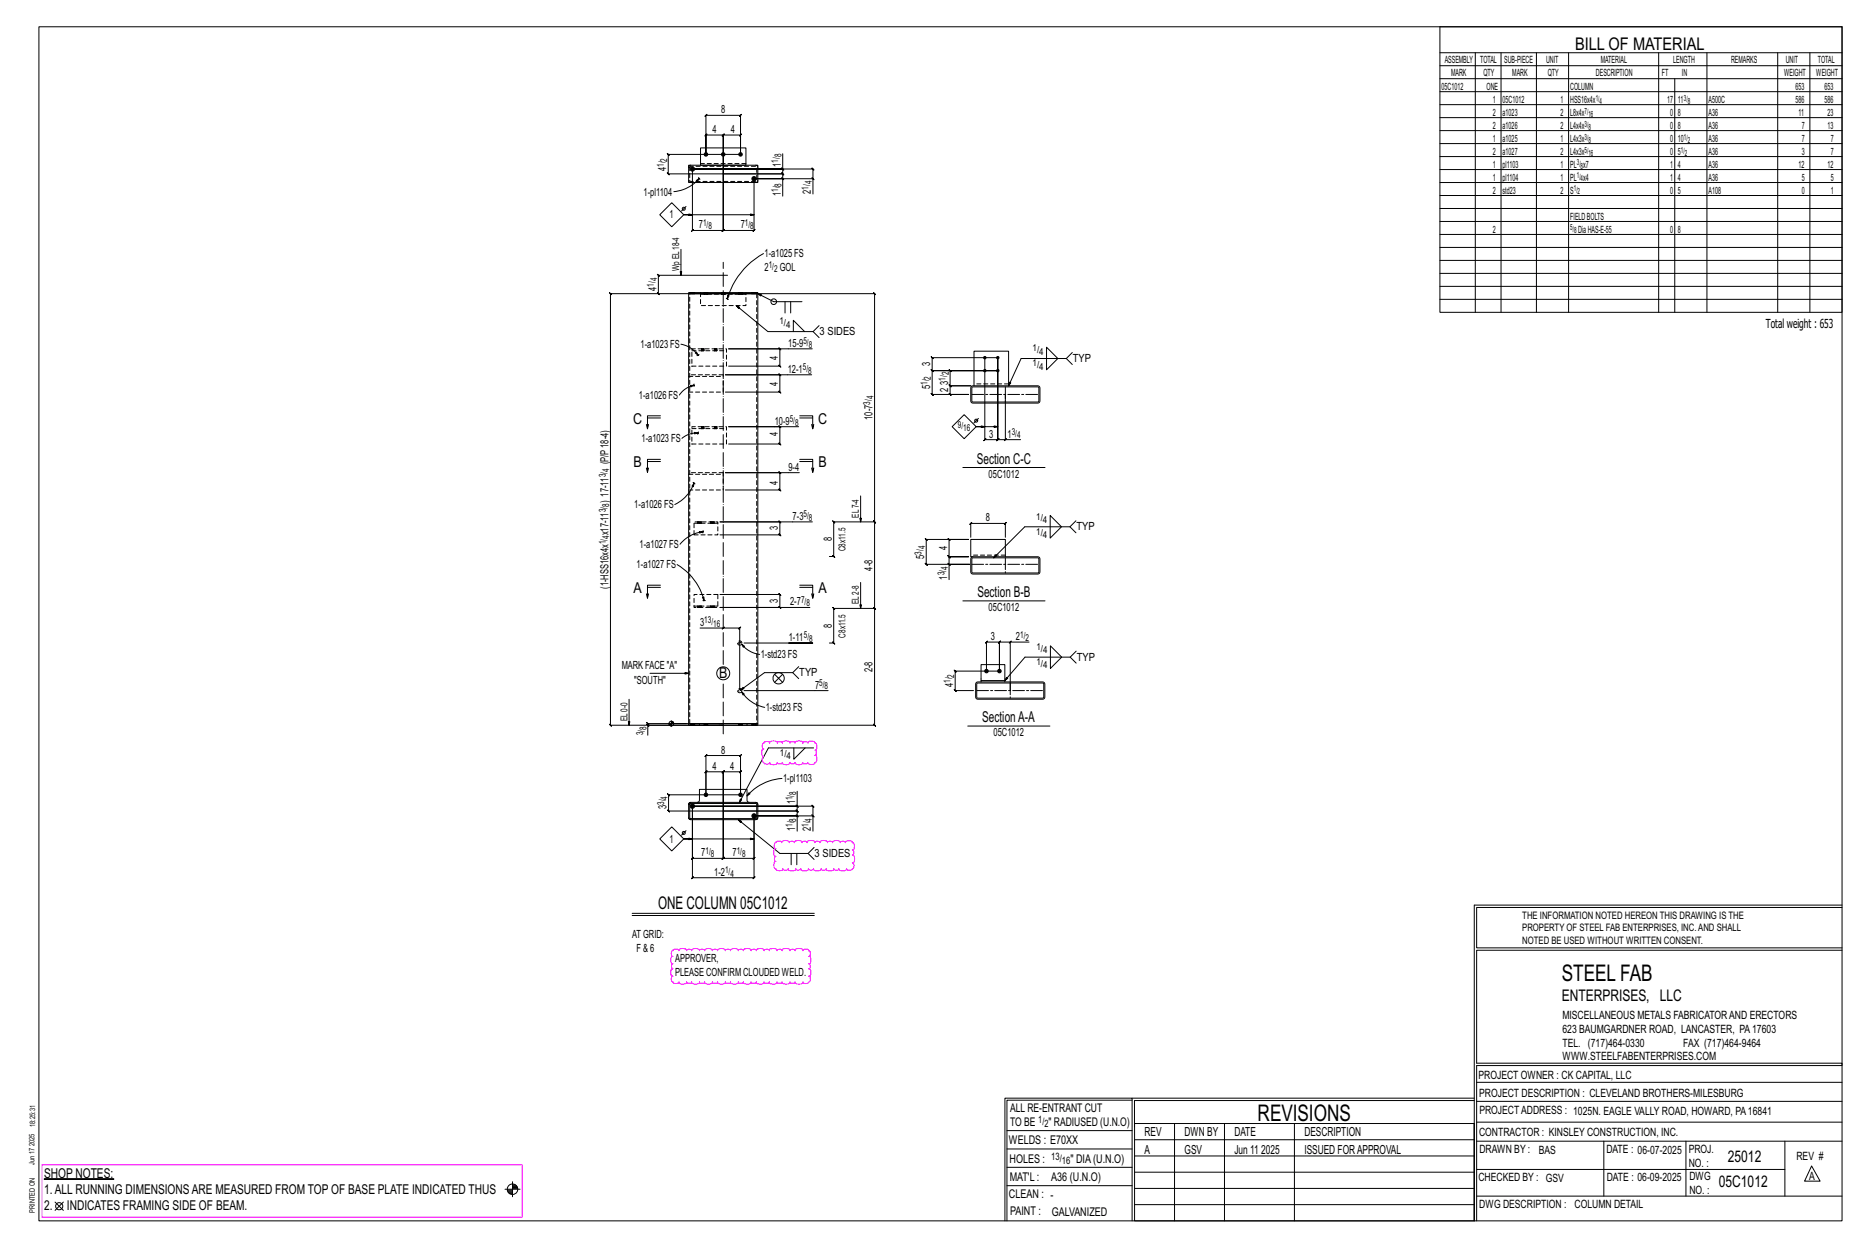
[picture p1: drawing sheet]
<svg xmlns="http://www.w3.org/2000/svg" width="914mm" height="610mm" viewBox="0 0 914 610" stroke-linecap="round" stroke-linejoin="round" font-family="sans-serif">
<g fill="#000" stroke="#000" stroke-width=".49">
<path d="M22 577h34z"/>
<circle cx="346" cy="76" r=".9"/>
<circle cx="354" cy="76" r=".9"/>
<circle cx="362" cy="76" r=".9"/>
<circle cx="339" cy="83" r="1.1"/>
<circle cx="369" cy="87" r="1.1"/>
<circle cx="482" cy="175" r=".6"/>
<circle cx="488" cy="175" r=".6"/>
<circle cx="482" cy="181" r=".6"/>
<circle cx="488" cy="181" r=".6"/>
<circle cx="483" cy="328" r=".9"/>
<circle cx="489" cy="328" r=".9"/>
<circle cx="339" cy="394" r="1.1"/>
<circle cx="346" cy="389" r=".9"/>
<circle cx="362" cy="389" r=".9"/>
<circle cx="369" cy="399" r="1.1"/>
</g>
<g fill="none" stroke="#000" stroke-width=".49">
<path d="M19 13h883v584h-883zM705 13h197v140h-197zM705 26h197M705 32h197M705 39h197M722 26v127M735 26v127M752 26v127M768 26v127M812 26v127M820 39v114M836 26v127"/>
<path d="M870 26v127M886 26v127M705 45h197M705 51h197M705 58h197M343 72h22v9h-22zM362 76v-10h1l-1 1v-1h-8h1l-1 1v-1v19v-19h1l-1 1v-1h-8l-1 1 1-1v10v-20l-1 1 1-1h16v1l1-1h-1v20h-35v-1l1 1h-1v9l1 1-1-1h27M383 75v8h-44h59l-1-1 1 1v4M705 64h197M705 70h197M705 77h197M337 81h34v8h-34z"/>
<path d="M339 83v30h-1l1-1v1h15l1-1-1 1v-28v28l1-1-1 1h15l1-1-1 1v-26M341 88l1-1-1 2zM342 87h.1M342 87a18 18 0 0 1-12 7M342 87l1 1M354 85h29l1 1-1-1v2M383 87l1 1zM383 82l1 1zM383 83v2l1 1-1-1h-29M397 87l1 1zM398 95v-8h-29h14v9M705 83h197"/>
<path d="M705 89h197M705 96h197M323 105l6-6 6 6-6 6zM336 101l-2 2M339 105h-4h34M705 102h197M705 108h197M705 115h197M333 122v13M356 135h-34v-1l1 1h-1v9M374 124a37 37 0 0 0-18 22M705 121h197"/>
<path d="M705 127h197M705 134h197M322 143l1 1zM337 143h34v1h-34zM337 144v211h34v-1M338 143h.1M338 144h.1M338 144h32M340 143h.1M340 144h.1M345 143h.1M345 144h.1"/>
<path d="M346 143h.1M346 144h.1M352 144h76v-1l1 1h-1v111M353 143h.1M353 144h.1M354 144h-55l-1-1 1 1v211l-1-1 1 1h55h-37v5M355 143h.1M355 144h.1M356 146h.1M356 146l1 1M356 144l1 1-1 1zM360 149l16 13h22l3-3"/>
<path d="M362 143h.1M362 144h.1M363 143h.1M363 144h.1M368 143h.1M368 144h.1M370 143h.1M370 144h.1M384 148v5M387 148v5M393 148h-14l-8-4h2l-1 1-1-1v210h-34M705 140h197"/>
<path d="M705 146h197M333 168a13 13 0 0 1 9 6M340 173l1-1 1 2zM342 174h-1M342 174h.1M343 171h.1M343 172h.1M345 171h.1M345 172h.1M350 171h.1M350 172h.1M351 171h.1"/>
<path d="M351 172h.1M388 162v-5l6 5M398 171h-41h25l-1-1 1 1v8h-1l1 1v-1h-25M398 162l3 3M482 175v40v1l1-1h-1h6v1l1-1h-1v-40v40v1l1-1h-1h4M488 175h-32v-1l1 1h-1v6l1 1-1-1h32h-23l1 1-1-1v8v-1l1 1h-1h10h-10v-1l1 1h-1v4v-1l1 1h-1h9h-18h1l-1-1v1v-12l1 1-1-1h32M512 170l6 5-6 6zM522 175l3 3M525 172l-3 3h-22l-6 14v-2h1l-1 2v-17h-17v17M338 189l2-1-2 1zM340 188a11 11 0 0 0-7 5M340 188v1"/>
<path d="M340 188h.1M397 183h-42h27h-1l1 1v-1v9l-1-1 1 1h-27M476 189h32l1 1v7h-1h-32l-1-1zM476 189h32v7l-32 1zM492 193v22h8M316 208l1 2M317 204h6M323 203h-6v7v-2M340 212h2h-2zM342 212a11 11 0 0 0-8 2M342 212h.1M342 211v1"/>
<path d="M343 209h.1M343 210h.1M345 209h.1M345 210h.1M350 209h.1M350 210h.1M351 209h.1M351 210h.1M391 209h-34h25l-1-1 1 1v8h-1l1 1v-1h-25M391 203h7v7v-2M391 204h7M397 208l1 2"/>
<path d="M472 203l6 6-6 6-6-6zM479 205l-2 2M482 209h-4h10M492 215h1l-1 1zM316 229l1 2M317 226h6M323 225h-6v6v-2M339 236h1M340 236l-1 2zM340 236a18 18 0 0 1-10 11M340 236v1M391 231h-36h27h-1l1 1v-1v9l-1-1 1 1h-27"/>
<path d="M391 225h7v6v-2M391 226h7M397 229l1 2M471 229h41M342 255h.1M342 256h.1M343 255h.1M343 256h.1M344 260h.1M348 255h.1M348 256h.1M350 255h.1"/>
<path d="M350 256h.1M398 255h-46h30h-1l1 1v-1v7l-1-1 1 1h-30M421 243v12M428 255l1 1zM514 252l6 6-6 5zM524 258l3 3M527 255l-3 3h-22l-16 15M331 276a29 29 0 0 1 14 18M342 260h2l-2 1zM344 260a17 17 0 0 0-11 6M344 260v1M406 272l3 1-1-1v-17l1 1-1-1h20l1 1-1-1v43"/>
<path d="M464 276l1 1zM465 276v-4v1l-1-1h1h9h-9v1l-1-1h1v-8l-1-1 1 1h9h-21v-1l1 1h-1v12l1 1-1-1h22h-10v8M475 263v-7v1l1-1h-1h17v1l1-1h-1v7M476 273l32-1 1 1v7l-1 1h-32l-1-1zM476 273h32v7h-32zM476 272h-1v-8h17v8M316 291l1 2M317 287h6M323 286h-6v7v-2M342 297h.1M343 297h.1M344 292h1v2z"/>
<path d="M344 294h1M345 294h.1M348 297h.1M350 297h.1M352 291h30l-1-1 1 1v6h-1l1 1v-1h-30h44M391 286h7v7v-2M391 287h7M397 291l1 2M421 285v13M428 297l1 1zM471 294h41M343 307h11v1l1-1h-1h8v1l1-1h-1v30"/>
<path d="M363 315l1 1v1zM363 315a13 13 0 0 0 9 5M364 315h34h-12M406 315h3l-1-1v1v-17h1l-1-1v1h20v-1l1 1h-1v57v-1l1 1h-1h-76M494 315l1-1zM495 314h-6h1l-1 1v-1v14M504 314h-9v24M514 316l6 6-6 5zM527 319l-3 3h-22l-10 11 1-2v1l-1 1v-8h-12v8M318 329h19M363 338l1 2zM363 338a18 18 0 0 0 11 8"/>
<path d="M364 338h41M379 330l2 2 2-2M379 334l2-2 2 2M388 329l3 3M391 326l-3 3h-14l-11 9M478 334h33v1v6l-1 1h-32v-1zM478 334h33v7l-33 1zM480 334v-1h12v1M483 328v-14l-1 1 1-1h6v1l1-1h-1v14M489 328h-21h-1l1 1v-1v10l-1-1 1 1h9M524 322l3 2M308 342v13"/>
<path d="M317 354l1 1zM327 354h9M327 354h2M328 354h1M328 355h1M329 353v2M329 354h1M329 353h1M329 353h.1M338 354h.1M338 355h.1M338 355v-1h32v1"/>
<path d="M340 354h.1M340 355h.1M345 354h.1M345 355h.1M346 354h.1M346 355h.1M354 354h-37l1 1-1-1v1M362 354h.1M362 355h.1M363 354h.1M363 355h.1M368 354h.1"/>
<path d="M368 355h.1M370 354h.1M370 355h.1M474 355h40M389 366v5l5-5M398 366h-22l-14 27M337 393h.1M337 393h33l1 1v6l-1 1h-32l-1-1zM338 393h.1M338 393h32v7h-32zM339 394v26h-1l1-1v1h15l1-1-1 1v-23v23l1-1-1 1h15l1-1-1 1v-21v30h1l-1 1v-1h-30l-1 1 1-1zM341 393l1-2v-5h24v5l1 2"/>
<path d="M354 397h36v-1l1 1h-1v2M362 389v-19l1-1-1 1h-16v-1l-1 1h1v19v-11h-1l1-1v1h8l1-1-1 1v19v-19l1-1-1 1h8l1-1-1 1v11h-35v-1l1 1h-1v8v-1l1 1h-1h27M367 388l-1 1zM370 393h.1M371 393h.1M383 381a25 25 0 0 0-17 8M390 399l1 1zM390 394l1 1zM390 387v7h-51h59h-1l1 1v-1v5M390 394v3v-1l1 1h-1h-36M397 399l1 1zM323 410l6-5 6 5-6 6z"/>
<path d="M336 406l-2 3M337 400v1M338 401h.1M339 410h-4h34M361 401l21 17h14l3-3M370 401h.1M371 400v1M387 418v5M390 418v5M390 407v-8h-21h29v8M396 418l3 2M309 447h90"/>
<path d="M309 448h90M722 443v154M722 443h180M902 444h-179v20h179M902 465h-179v55h179v1h-179v76M554 538h-61v59M554 537h168M722 538h-167v13M723 539h179M723 530h179M493 553h61M555 550h167v47h-167z"/>
<path d="M555 558h167M575 550v47M599 550v47M634 550v47M723 549h179M723 558h179M785 558v27M825 558v27M874 558v27M251 578v8M251 580h1M493 571h61"/>
<path d="M493 562h61M555 573h167M555 566h167M723 572h151M887 570l4 8h-8zM27 588l4 4M31 588l-4 4M247 582h8M248 582h3M248 583h3M249 583h2M249 584h2"/>
<path d="M251 581h2M251 580h2M492 597v-60h62v60M493 580h61M555 589h167M555 581h167M723 585h179"/>
<circle cx="335" cy="102" r=".7"/>
<circle cx="379" cy="148" r="1.4"/>
<circle cx="478" cy="206" r=".7"/>
<circle cx="354" cy="329" r="3"/>
<circle cx="381" cy="332" r="2.8"/>
<circle cx="329" cy="354" r="1.2"/>
<circle cx="335" cy="408" r=".7"/>
<circle cx="29" cy="590" r="1.8"/>
<circle cx="251" cy="582" r="2.6"/>
</g>
<path d="M373 364a2 2 0 0 1 4 0 2.1 2.1 0 0 1 4 0 1.4 1.4 0 0 1 2 0 2.1 2.1 0 0 1 4 0 1.4 1.4 0 0 1 2 0 2.1 2.1 0 0 1 4 0 1.4 1.4 0 0 1 2 0 2.2 2.2 0 0 1 4 0l1 1v2h-1a1.5 1.5 0 0 1 0 3 2.2 2.2 0 0 1 0 3l-2 1h-1l-1-1a1.4 1.4 0 0 1-2 0 2.1 2.1 0 0 1-4 0 1.4 1.4 0 0 1-2 0 2.1 2.1 0 0 1-4 0 1.4 1.4 0 0 1-2 0 2.1 2.1 0 0 1-4 0 2 2 0 0 1-3 0 2 2 0 0 1 0-3 2.1 2.1 0 0 1 0-4h-1zM379 412a2 2 0 0 1 4 0 2.1 2.1 0 0 1 3 0 1.5 1.5 0 0 1 3 0 2.1 2.1 0 0 1 4 0 1.4 1.4 0 0 1 2 0 2.1 2.1 0 0 1 4 0 1.4 1.4 0 0 1 2 0 2.1 2.1 0 0 1 4 0 1.5 1.5 0 0 1 3 0 2.1 2.1 0 0 1 3 0 1.5 1.5 0 0 1 3 0 2.2 2.2 0 0 1 4 0v2v2h-1a1.4 1.4 0 0 1 0 2 2.1 2.1 0 0 1 0 4 2 2 0 0 1 0 3 2 2 0 0 1-3 0 2.1 2.1 0 0 1-3 0 1.5 1.5 0 0 1-3 0 2.1 2.1 0 0 1-4 0 1.4 1.4 0 0 1-2 0 2.1 2.1 0 0 1-4 0 1.4 1.4 0 0 1-2 0 2.1 2.1 0 0 1-4 0 1.4 1.4 0 0 1-2 0 2.1 2.1 0 0 1-4 0 1.5 1.5 0 0 1-3 0 2.2 2.2 0 0 1-3 0l-1-2v-1l1-1a1.4 1.4 0 0 1 0-2 2.1 2.1 0 0 1 0-4l-1-1zM330 465l2-1v1a2.1 2.1 0 0 1 4 0 1.5 1.5 0 0 1 3 0 2.1 2.1 0 0 1 3 0 1.5 1.5 0 0 1 3 0 2.1 2.1 0 0 1 4 0 1.4 1.4 0 0 1 2 0 2.1 2.1 0 0 1 4 0 1.5 1.5 0 0 1 3 0 2.1 2.1 0 0 1 3 0 1.5 1.5 0 0 1 3 0 2.1 2.1 0 0 1 4 0 1.4 1.4 0 0 1 2 0 2.1 2.1 0 0 1 4 0 1.5 1.5 0 0 1 3 0 2.1 2.1 0 0 1 3 0 1.5 1.5 0 0 1 3 0 2.1 2.1 0 0 1 4 0 1.4 1.4 0 0 1 2 0 2.1 2.1 0 0 1 4 0 2 2 0 0 1 3 0 2 2 0 0 1 0 3 2.1 2.1 0 0 1 0 4 1.4 1.4 0 0 1 0 2 2.1 2.1 0 0 1 0 4 2 2 0 0 1 0 2 2 2 0 0 1-3 0 2.1 2.1 0 0 1-4 0 1.4 1.4 0 0 1-2 0 2.1 2.1 0 0 1-4 0 1.5 1.5 0 0 1-3 0 2.1 2.1 0 0 1-3 0 1.5 1.5 0 0 1-3 0 2.1 2.1 0 0 1-4 0 1.4 1.4 0 0 1-2 0 2.1 2.1 0 0 1-4 0 1.5 1.5 0 0 1-3 0 2.1 2.1 0 0 1-3 0 1.5 1.5 0 0 1-3 0 2.1 2.1 0 0 1-4 0 1.4 1.4 0 0 1-2 0 2.1 2.1 0 0 1-4 0 1.5 1.5 0 0 1-3 0 2.1 2.1 0 0 1-3 0 1.5 1.5 0 0 1-3 0 2.1 2.1 0 0 1-4 0 2 2 0 0 1-3 0 2 2 0 0 1 0-2 2.1 2.1 0 0 1 0-4 1.4 1.4 0 0 1 0-2 2.1 2.1 0 0 1 0-4 2 2 0 0 1 1-3zM21 570h235v26h-235z" fill="none" stroke="#f0f" stroke-width=".5"/>
<g fill="none" stroke="#000" stroke-width=".49" stroke-dasharray="2 1.4">
<path d="M337 88l1 1M338 82h-1M338 82l32-1v7l-32 1zM338 81h-1l1 1M365 80h-22M370 89l1-1M371 82l-1-1M338 143v1M338 143h.1M339 143l-1 1M339 143v1zM339 144h.1"/>
<path d="M339 143v1M340 143v1M340 143h.1M340 144h.1M340 144v-1M343 143v6h22v-6M343 144h22M345 143v1M345 143h.1M346 143v1zM346 143l-1 1M346 144h-1"/>
<path d="M346 143v1M346 143h.1M346 144h.1M346 144v-1M353 143v1M353 143h.1M354 143l-1 1M354 143v1zM354 144h.1M354 143v1M355 143v1M355 143h.1"/>
<path d="M355 144h.1M355 144v-1M362 143v1M362 143h.1M362 143l1 1zM362 144h.1M363 143v1M363 143h.1M363 144h.1M363 144v-1M368 143v1M368 143h.1"/>
<path d="M369 143l-1 1M369 143l1 1zM369 144h.1M370 143v1M370 143h.1M370 144h.1M370 144v-1M370 144v210M339 171h17v8h-17zM339 172h17M343 171v1M343 171h.1"/>
<path d="M344 171l-1 1M344 171v1zM344 171v1M344 172h.1M345 171h.1M345 172h.1M345 172v-1M350 171v1M350 171h.1M350 171l1 1zM350 172h.1M351 171v1"/>
<path d="M351 171h.1M351 172h.1M351 172v-1M337 192h17v-9M337 184h17M354 183h-17M494 188h-17M339 209h17v8h-17zM339 210h17M343 209v1M343 209h.1M344 209l-1 1"/>
<path d="M344 209v1zM344 209v1M344 210h.1M345 209h.1M345 210h.1M345 210v-1M350 209v1M350 209h.1M350 209l1 1zM350 210h.1M351 209v1M351 209h.1"/>
<path d="M351 210h.1M351 210v-1M337 240h17v-9M337 232h17M354 231h-17M340 255h11v7h-11zM340 256h11M342 255v1M342 255h.1M342 255l1 1zM342 256h.1M343 255v1"/>
<path d="M343 255h.1M343 256h.1M343 256v-1M348 255v1M348 255h.1M349 255v1zM349 255l-1 1M349 256h-1M349 255v1M350 255h.1M350 256h.1M350 256v-1"/>
<path d="M492 272h-17M340 291h11v6h-11zM342 297h.1M342 297h1M343 297h.1M348 297h.1M348 297h1zM349 297h.1M349 297h1M350 297h.1M351 297h-11M338 354v-210"/>
<path d="M338 354h.1M338 354v1M338 355h.1M338 355v-1M339 354v1zM339 355v-1M339 355l1-1M339 354h.1M340 355v-1M340 355h.1M342 354v1M345 354h.1"/>
<path d="M345 354v1M345 355h.1M345 355v-1M345 354l1 1zM346 355v-1M346 354h.1M346 355h.1M362 354h.1M362 354v1M362 355h.1M362 355v-1M362 354v1z"/>
<path d="M362 355l1-1M362 354h1M363 355v-1M363 355h.1M366 355v-1M368 354h.1M368 354v1M368 355h.1M368 355v-1M369 354v1zM369 355v-1M369 355l1-1"/>
<path d="M369 354h1M370 355v-1M370 355h.1M337 400h.1M337 393v1h1h-1M338 393h-1M338 393h.1M370 393h.1M371 393h-1M371 394v-1M337 401h1M338 401h.1"/>
<path d="M370 401h.1M370 401h1M371 400h.1"/>
<circle cx="362" cy="315" r=".5"/>
<circle cx="362" cy="315" r="1.1"/>
<circle cx="362" cy="338" r=".5"/>
<circle cx="362" cy="338" r="1.1"/>
</g>
<path d="M354 325v-197M354 359v-25" fill="none" stroke="#000" stroke-width=".49" stroke-dasharray="6.8 1 0 1"/>
<path d="M476 193h33M492 189v8M476 276h33M492 273v7M478 338h33M495 334v8" fill="none" stroke="#000" stroke-width=".49" stroke-dasharray="5.8 1 1 1"/>
<g font-size="11.2">
<text x="764" y="480">STEEL FAB</text>
<text x="616" y="548">REVISIONS</text>
</g>
<g font-size="8.6">
<text x="771" y="24">BILL OF MATERIAL</text>
<text x="322" y="445">ONE COLUMN 05C1012</text>
</g>
<g font-size="7.9">
<text x="765" y="490">ENTERPRISES, LLC</text>
<text x="846" y="569">25012</text>
<text x="841" y="581">05C1012</text>
</g>
<g font-size="7.3">
<text x="310" y="207">C</text>
<text x="400" y="207">C</text>
<text x="478" y="227">Section C-C</text>
<text x="310" y="229">B</text>
<text x="401" y="229">B</text>
<text x="310" y="290">A</text>
<text x="401" y="290">A</text>
<text x="478" y="292">Section B-B</text>
<text x="352" y="332">B</text>
<text x="481" y="353">SectionA-A</text>
</g>
<g font-size="6.6">
<text x="22" y="576">SHOP NOTES:</text>
<text x="22" y="584">1.ALL RUNNING DIMENSIONSARE MEASURED FROM TOP OF BASE PLATE INDICATED THUS</text>
<text x="22" y="592">2.</text>
<text x="33" y="592">INDICATES FRAMING SIDE OF BEAM.</text>
</g>
<g font-size="6.1">
<text x="864" y="161">Total weight : 653</text>
<text x="560" y="556">REV</text>
<text x="580" y="556">DWN BY</text>
<text x="604" y="556">DATE</text>
<text x="639" y="556">DESCRIPTION</text>
<text x="560" y="564">A</text>
<text x="580" y="564">GSV</text>
<text x="604" y="564">Jun 11</text>
<text x="617" y="564">2025</text>
<text x="639" y="564">ISSUED FORAPPROVAL</text>
</g>
<g font-size="5.9">
<text x="494" y="560">WELDS : E70XX</text>
<text x="494" y="569">HOLES :</text>
<text x="524" y="569">&quot; DIA(U.N.O)</text>
<text x="494" y="578">MAT'L :</text>
<text x="515" y="578">A36 (U.N.O)</text>
<text x="494" y="586">CLEAN : -</text>
<text x="495" y="595">PAINT :</text>
<text x="515" y="595">GALVANIZED</text>
</g>
<g font-size="5.8">
<text x="494" y="544">ALL RE-ENTRANT CUT</text>
<text x="494" y="551">TO BE</text>
<text x="513" y="551">&quot; RADIUSED (U.N.O)</text>
</g>
<g font-size="5.6">
<text x="765" y="499">MISCELLANEOUS METALS FABRICATORAND ERECTORS</text>
<text x="765" y="505">623 BAUMGARDNER ROAD, LANCASTER, PA17603</text>
<text x="765" y="512">TEL. (717)464-0330</text>
<text x="824" y="512">FAX (717)464-9464</text>
<text x="765" y="519">WWW.STEELFABENTERPRISES.COM</text>
<text x="724" y="528">PROJECT OWNER : CK CAPITAL, LLC</text>
<text x="724" y="537">PROJECT DESCRIPTION : CLEVELAND BROTHERS-MILESBURG</text>
<text x="724" y="545">PROJECTADDRESS : 1025N. EAGLE VALLY ROAD, HOWARD, PA16841</text>
<text x="724" y="556">CONTRACTOR : KINSLEY CONSTRUCTION, INC.</text>
<text x="724" y="564">DRAWN BY :</text>
<text x="753" y="564">BAS</text>
<text x="786" y="564">DATE : 06-07-2025</text>
<text x="827" y="564">PROJ.</text>
<text x="879" y="568">REV #</text>
<text x="827" y="571">NO. :</text>
<text x="724" y="578">CHECKED BY : GSV</text>
<text x="787" y="578">DATE : 06-09-2025</text>
<text x="827" y="578">DWG</text>
<text x="886" y="578">A</text>
<text x="827" y="584">NO. :</text>
<text x="724" y="591">DWG DESCRIPTION : COLUMN DETAIL</text>
</g>
<g font-size="5.5">
<text x="353" y="55">8</text>
<text x="349" y="65">4</text>
<text x="358" y="65">4</text>
<text x="326" y="84" transform="rotate(-90 326 84)">4</text>
<text x="382" y="82" transform="rotate(-90 382 82)">1</text>
<text x="315" y="96">1-pl1104</text>
<text x="382" y="96" transform="rotate(-90 382 96)">1</text>
<text x="397" y="95" transform="rotate(-90 397 95)">2</text>
<text x="328" y="107">1</text>
<text x="342" y="112">7</text>
<text x="363" y="112">7</text>
<text x="374" y="126">1-a1025 FS</text>
<text x="374" y="132">2</text>
<text x="382" y="132">GOL</text>
<text x="321" y="142" transform="rotate(-90 321 142)">4</text>
<text x="401" y="164">3 SIDES</text>
<text x="314" y="170">1-a1023 FS</text>
<text x="386" y="170">15-9</text>
<text x="381" y="176" transform="rotate(-90 381 176)">4</text>
<text x="455" y="179" transform="rotate(-90 455 179)">3</text>
<text x="525" y="177">TYP</text>
<text x="386" y="182">12-1</text>
<text x="381" y="189" transform="rotate(-90 381 189)">4</text>
<text x="455" y="190" transform="rotate(-90 455 190)">5</text>
<text x="464" y="192" transform="rotate(-90 464 192)">2</text>
<text x="464" y="188" transform="rotate(-90 464 188)">3</text>
<text x="313" y="195">1-a1026 FS</text>
<text x="379" y="208">10-9</text>
<text x="427" y="205" transform="rotate(-90 427 205)">10-7</text>
<text x="381" y="213" transform="rotate(-90 381 213)">4</text>
<text x="484" y="214">3</text>
<text x="493" y="214">1</text>
<text x="314" y="216">1-a1023 FS</text>
<text x="298" y="227" transform="rotate(-90 298 227)">(P/P18-4)</text>
<text x="386" y="230">9-4</text>
<text x="484" y="234">05C1012</text>
<text x="381" y="237" transform="rotate(-90 381 237)">4</text>
<text x="298" y="246" transform="rotate(-90 298 246)">) 17-11</text>
<text x="311" y="249">1-a1026 FS</text>
<text x="388" y="254">7-3</text>
<text x="483" y="255">8</text>
<text x="298" y="262" transform="rotate(-90 298 262)">x17-11</text>
<text x="381" y="260" transform="rotate(-90 381 260)">3</text>
<text x="527" y="260">TYP</text>
<text x="313" y="268">1-a1027 FS</text>
<text x="407" y="265" transform="rotate(-90 407 265)">8</text>
<text x="464" y="269" transform="rotate(-90 464 269)">4</text>
<text x="452" y="273" transform="rotate(-90 452 273)">5</text>
<text x="312" y="278">1-a1027 FS</text>
<text x="427" y="279" transform="rotate(-90 427 279)">4-8</text>
<text x="464" y="284" transform="rotate(-90 464 284)">1</text>
<text x="298" y="288" transform="rotate(-90 298 288)">(1-HSS16x4x</text>
<text x="381" y="295" transform="rotate(-90 381 295)">3</text>
<text x="387" y="296">2-7</text>
<text x="484" y="299">05C1012</text>
<text x="343" y="306">3</text>
<text x="407" y="307" transform="rotate(-90 407 307)">8</text>
<text x="386" y="314">1-11</text>
<text x="485" y="313">3</text>
<text x="497" y="313">2</text>
<text x="372" y="322">1-std23 FS</text>
<text x="527" y="323">TYP</text>
<text x="304" y="327">MARK FACE &quot;A&quot;</text>
<text x="427" y="329" transform="rotate(-90 427 329)">2-8</text>
<text x="310" y="335">&quot;SOUTH&quot;</text>
<text x="391" y="331">TYP</text>
<text x="399" y="337">7</text>
<text x="467" y="336" transform="rotate(-90 467 336)">4</text>
<text x="375" y="348">1-std23 FS</text>
<text x="486" y="360">05C1012</text>
<text x="353" y="369">8</text>
<text x="349" y="377">4</text>
<text x="357" y="377">4</text>
<text x="383" y="383">1-pl1103</text>
<text x="326" y="396" transform="rotate(-90 326 396)">3</text>
<text x="389" y="394" transform="rotate(-90 389 394)">1</text>
<text x="389" y="407" transform="rotate(-90 389 407)">1</text>
<text x="397" y="407" transform="rotate(-90 397 407)">2</text>
<text x="328" y="412">1</text>
<text x="343" y="419">7</text>
<text x="359" y="419">7</text>
<text x="399" y="419">3 SIDES</text>
<text x="350" y="428">1-2</text>
<text x="309" y="459">AT GRID:</text>
<text x="312" y="466">F &amp; 6</text>
<text x="330" y="471">APPROVER,</text>
<text x="330" y="477">PLEASE CONFIRM CLOUDED WELD.</text>
</g>
<g font-size="5">
<text x="745" y="450">THE INFORMATION NOTED HEREON THIS DRAWING IS THE</text>
<text x="745" y="456">PROPERTY OF STEEL FAB ENTERPRISES, INC.AND SHALL</text>
<text x="745" y="462">NOTED BE USED WITHOUT WRITTEN CONSENT.</text>
<text x="508" y="550">1/</text>
<text x="511" y="551">2</text>
<text x="515" y="568">13/</text>
<text x="520" y="570">16</text>
</g>
<g font-size="4.9">
<text x="707" y="31">ASSEMBLY</text>
<text x="725" y="31">TOTAL</text>
<text x="736" y="31">SUB-PIECE</text>
<text x="757" y="31">UNIT</text>
<text x="784" y="31">MATERIAL</text>
<text x="819" y="31">LENGTH</text>
<text x="847" y="31">REMARKS</text>
<text x="874" y="31">UNIT</text>
<text x="890" y="31">TOTAL</text>
<text x="710" y="37">MARK</text>
<text x="726" y="37">QTY</text>
<text x="740" y="37">MARK</text>
<text x="758" y="37">QTY</text>
<text x="781" y="37">DESCRIPTION</text>
<text x="814" y="37">FT</text>
<text x="823" y="37">IN</text>
<text x="873" y="37">WEIGHT</text>
<text x="889" y="37">WEIGHT</text>
<text x="706" y="44">05C1012</text>
<text x="728" y="44">ONE</text>
<text x="769" y="44">COLUMN</text>
<text x="879" y="44">653</text>
<text x="893" y="44">653</text>
<text x="731" y="50">1</text>
<text x="736" y="50">05C1012</text>
<text x="764" y="50">1</text>
<text x="769" y="50">HSS16x4x</text>
<text x="816" y="50">17</text>
<text x="821" y="50">11</text>
<text x="836" y="50">A500C</text>
<text x="879" y="50">586</text>
<text x="893" y="50">586</text>
<text x="731" y="57">2</text>
<text x="736" y="57">a1023</text>
<text x="764" y="57">2</text>
<text x="769" y="57">L8x4x</text>
<text x="818" y="57">0</text>
<text x="821" y="57">8</text>
<text x="836" y="57">A36</text>
<text x="880" y="57">11</text>
<text x="895" y="57">23</text>
<text x="731" y="63">2</text>
<text x="736" y="63">a1026</text>
<text x="764" y="63">2</text>
<text x="769" y="63">L4x4x</text>
<text x="818" y="63">0</text>
<text x="821" y="63">8</text>
<text x="836" y="63">A36</text>
<text x="882" y="63">7</text>
<text x="895" y="63">13</text>
<text x="731" y="69">1</text>
<text x="736" y="69">a1025</text>
<text x="764" y="69">1</text>
<text x="769" y="69">L4x3x</text>
<text x="818" y="69">0</text>
<text x="821" y="69">10</text>
<text x="836" y="69">A36</text>
<text x="882" y="69">7</text>
<text x="896" y="69">7</text>
<text x="731" y="76">2</text>
<text x="736" y="76">a1027</text>
<text x="764" y="76">2</text>
<text x="769" y="76">L4x3x</text>
<text x="818" y="76">0</text>
<text x="821" y="76">5</text>
<text x="836" y="76">A36</text>
<text x="882" y="76">3</text>
<text x="896" y="76">7</text>
<text x="731" y="82">1</text>
<text x="736" y="82">pl1103</text>
<text x="764" y="82">1</text>
<text x="769" y="82">PL x7</text>
<text x="818" y="82">1</text>
<text x="821" y="82">4</text>
<text x="836" y="82">A36</text>
<text x="880" y="82">12</text>
<text x="895" y="82">12</text>
<text x="731" y="88">1</text>
<text x="736" y="88">pl1104</text>
<text x="764" y="88">1</text>
<text x="769" y="88">PL x4</text>
<text x="818" y="88">1</text>
<text x="821" y="88">4</text>
<text x="836" y="88">A36</text>
<text x="882" y="88">5</text>
<text x="896" y="88">5</text>
<text x="731" y="95">2</text>
<text x="736" y="95">std23</text>
<text x="764" y="95">2</text>
<text x="769" y="95">S</text>
<text x="818" y="95">0</text>
<text x="821" y="95">5</text>
<text x="836" y="95">A108</text>
<text x="882" y="95">0</text>
<text x="896" y="95">1</text>
<text x="769" y="107">FIELDBOLTS</text>
<text x="731" y="114">2</text>
<text x="772" y="114">DiaHAS-E-55</text>
<text x="818" y="114">0</text>
<text x="821" y="114">8</text>
</g>
<g font-size="4.7">
<text x="383" y="77" transform="rotate(-90 383 77)">8</text>
<text x="325" y="82" transform="rotate(-90 325 82)">1/</text>
<text x="327" y="79" transform="rotate(-90 327 79)">2</text>
<text x="381" y="80" transform="rotate(-90 381 80)">1/</text>
<text x="381" y="94" transform="rotate(-90 381 94)">1/</text>
<text x="383" y="91" transform="rotate(-90 383 91)">8</text>
<text x="396" y="93" transform="rotate(-90 396 93)">1/</text>
<text x="397" y="90" transform="rotate(-90 397 90)">4</text>
<text x="344" y="111">1/</text>
<text x="347" y="112">8</text>
<text x="365" y="111">1/</text>
<text x="367" y="112">8</text>
<text x="376" y="131">1/</text>
<text x="322" y="138" transform="rotate(-90 322 138)">4</text>
<text x="332" y="133" transform="rotate(-90 332 133)">Wp EL18-4</text>
<text x="379" y="133">2</text>
<text x="320" y="140" transform="rotate(-90 320 140)">1/</text>
<text x="382" y="159">1/</text>
<text x="385" y="160">4</text>
<text x="393" y="168">5/</text>
<text x="396" y="170">8</text>
<text x="505" y="172">1/</text>
<text x="509" y="174">4</text>
<text x="505" y="179">1/</text>
<text x="393" y="181">5/</text>
<text x="396" y="183">8</text>
<text x="456" y="186" transform="rotate(-90 456 186)">2</text>
<text x="465" y="184" transform="rotate(-90 465 184)">2</text>
<text x="509" y="181">4</text>
<text x="454" y="188" transform="rotate(-90 454 188)">1/</text>
<text x="463" y="186" transform="rotate(-90 463 186)">1/</text>
<text x="426" y="198" transform="rotate(-90 426 198)">3/</text>
<text x="428" y="195" transform="rotate(-90 428 195)">4</text>
<text x="387" y="207">5/</text>
<text x="389" y="208">8</text>
<text x="469" y="209">9/</text>
<text x="472" y="211">16</text>
<text x="495" y="213">3/</text>
<text x="498" y="215">4</text>
<text x="297" y="234" transform="rotate(-90 297 234)">3/</text>
<text x="298" y="231" transform="rotate(-90 298 231)">4</text>
<text x="297" y="251" transform="rotate(-90 297 251)">3/</text>
<text x="298" y="248" transform="rotate(-90 298 248)">8</text>
<text x="393" y="253">5/</text>
<text x="396" y="255">8</text>
<text x="420" y="253" transform="rotate(-90 420 253)">EL7-4</text>
<text x="507" y="254">1/</text>
<text x="511" y="256">4</text>
<text x="298" y="264" transform="rotate(-90 298 264)">4</text>
<text x="507" y="262">1/</text>
<text x="511" y="263">4</text>
<text x="297" y="266" transform="rotate(-90 297 266)">1/</text>
<text x="414" y="270" transform="rotate(-90 414 270)">C8x11.5</text>
<text x="453" y="269" transform="rotate(-90 453 269)">4</text>
<text x="451" y="271" transform="rotate(-90 451 271)">3/</text>
<text x="462" y="282" transform="rotate(-90 462 282)">3/</text>
<text x="464" y="279" transform="rotate(-90 464 279)">4</text>
<text x="392" y="295">7/</text>
<text x="395" y="297">8</text>
<text x="420" y="296" transform="rotate(-90 420 296)">EL2-8</text>
<text x="345" y="305">13/</text>
<text x="349" y="307">16</text>
<text x="414" y="312" transform="rotate(-90 414 312)">C8x11.5</text>
<text x="499" y="312">1/</text>
<text x="393" y="312">5/</text>
<text x="396" y="314">8</text>
<text x="502" y="314">2</text>
<text x="507" y="318">1/</text>
<text x="511" y="320">4</text>
<text x="507" y="325">1/</text>
<text x="511" y="327">4</text>
<text x="401" y="336">5/</text>
<text x="465" y="334" transform="rotate(-90 465 334)">1/</text>
<text x="467" y="331" transform="rotate(-90 467 331)">2</text>
<text x="404" y="337">8</text>
<text x="307" y="353" transform="rotate(-90 307 353)">EL0-0</text>
<text x="315" y="360" transform="rotate(-90 315 360)">3/</text>
<text x="317" y="357" transform="rotate(-90 317 357)">8</text>
<text x="382" y="370">1/</text>
<text x="385" y="371">4</text>
<text x="390" y="389" transform="rotate(-90 390 389)">8</text>
<text x="325" y="394" transform="rotate(-90 325 394)">3/</text>
<text x="327" y="391" transform="rotate(-90 327 391)">4</text>
<text x="388" y="391" transform="rotate(-90 388 391)">1/</text>
<text x="390" y="402" transform="rotate(-90 390 402)">8</text>
<text x="397" y="402" transform="rotate(-90 397 402)">4</text>
<text x="388" y="405" transform="rotate(-90 388 405)">1/</text>
<text x="396" y="405" transform="rotate(-90 396 405)">1/</text>
<text x="345" y="418">1/</text>
<text x="348" y="419">8</text>
<text x="361" y="418">1/</text>
<text x="363" y="419">8</text>
<text x="355" y="427">1/</text>
<text x="358" y="429">4</text>
</g>
<g font-size="4.2">
<text x="781" y="49">1/</text>
<text x="783" y="51">4</text>
<text x="824" y="49">3/</text>
<text x="826" y="51">8</text>
<text x="776" y="56">7/</text>
<text x="778" y="57">16</text>
<text x="776" y="62">3/</text>
<text x="778" y="63">8</text>
<text x="776" y="68">3/</text>
<text x="778" y="70">8</text>
<text x="824" y="68">1/</text>
<text x="826" y="70">2</text>
<text x="776" y="75">5/</text>
<text x="778" y="76">16</text>
<text x="823" y="75">1/</text>
<text x="825" y="76">2</text>
<text x="772" y="81">3/</text>
<text x="774" y="82">8</text>
<text x="772" y="87">1/</text>
<text x="774" y="89">4</text>
<text x="770" y="94">1/</text>
<text x="772" y="95">2</text>
<text x="769" y="113">5/</text>
<text x="770" y="114">8</text>
</g>
<g font-size="3.7">
<text x="17" y="551" transform="rotate(-90 17 551)">18:25:31</text>
<text x="17" y="561" transform="rotate(-90 17 561)">2025</text>
<text x="17" y="570" transform="rotate(-90 17 570)">Jun 17</text>
<text x="17" y="593" transform="rotate(-90 17 593)">PRINTED ON</text>
</g>
</svg>
